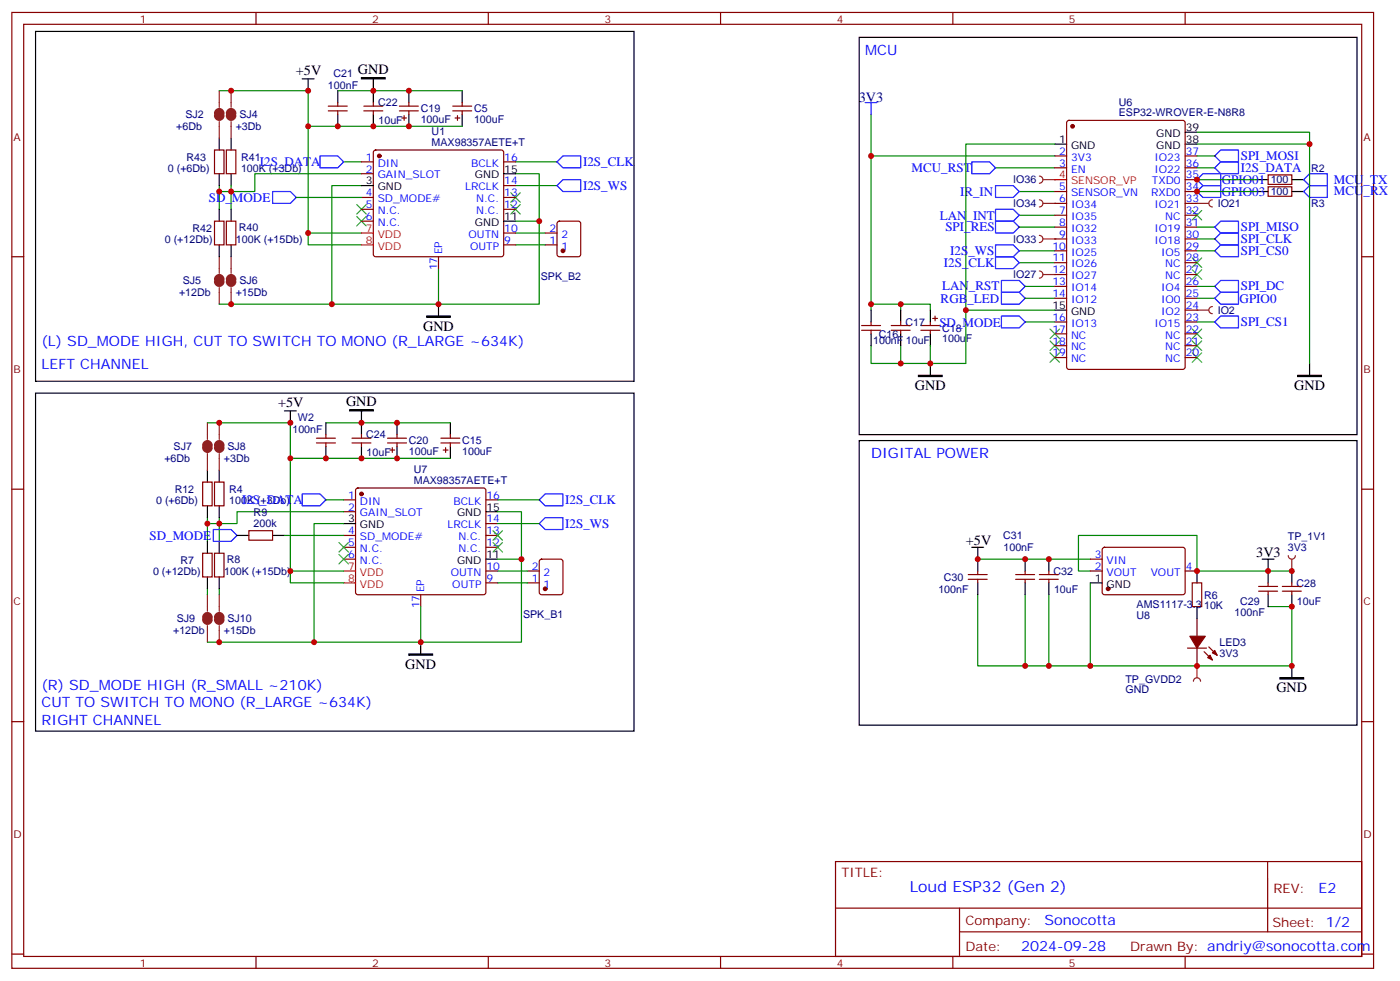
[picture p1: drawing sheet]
<svg xmlns="http://www.w3.org/2000/svg" width="417mm" height="292mm" viewBox="0 0 417 292" stroke-linecap="round" stroke-linejoin="round" font-family="sans-serif">
<g fill="none" stroke="#870000" stroke-width=".35">
<path d="M3.5 3.7h405.4v284.3h-405.4zM7.1 7.2h398.2v277.3h-398.2zM76.2 3.7v3.5M145.3 3.7v3.5M214.5 3.7v3.5M283.6 3.7v3.5M352.8 3.7v3.5M377.5 55.6h7v2.8h-7zM377.5 52h7v2.9h-7zM3.5 76.4h3.6M405.3 76.4h3.6M256.5 96.8h5.6"/>
<path d="M256.5 98.2h5.6M259.3 95.8v1M259.3 98.2v1.1M265.3 96.8h5.6M265.3 98.2h5.6M268.1 95.8v1M268.1 98.2v1.1M274.1 96.8h5.7M274.1 98.2h5.7M276.9 95.8v1M276.9 98.2v1.1M277.6 94.7h1.4"/>
<path d="M278.3 94v1.4M3.5 145.5h3.6M405.3 145.5h3.6M3.5 214.7h3.6M405.3 214.7h3.6M248.7 256.3h156.6v28.2h-156.6zM377.3 256.3v20.9M248.7 270.1h156.5M285.6 277.2h119.6M285.6 270.1v14.2M3.5 283.8h3.6M76.2 284.5v3.5"/>
<path d="M145.3 284.5v3.5M214.5 284.5v3.5M283.6 284.5v3.5M352.8 284.5v3.5M405.3 283.8h3.6"/>
</g>
<g fill="none" stroke="#008700" stroke-width=".35">
<path d="M259.3 34v12.4h54.7M259.3 46.4v45.9M296.3 49.9h17.7M303.4 57h10.6M314 42.9h-26.5v49.4M356.3 57h17.6M356.3 49.9h5.3M356.3 42.9h33.5M356.3 53.4h17.6M356.3 46.4h5.3M303.4 78.1h10.6M303.4 64h10.6"/>
<path d="M303.4 74.6h10.6M356.3 67.6h5.3M356.3 74.6h5.3M356.3 71.1h5.3M259.3 90.5h8.8v1.8M268.1 90.5h8.8v1.8M305.2 88.7h8.8M305.2 85.2h8.8M314 92.3h-26.5v15.8h-10.6v-5.3M356.3 88.7h5.3M259.3 102.8v5.3h8.8M268.1 102.8v5.3h8.8"/>
</g>
<g fill="none" stroke="#00f" stroke-width=".35">
<path d="M257.5 30.5h3.6M259.3 30.5v3.5M289.3 48.2h5.3l1.7 1.7-1.7 1.8h-5.3zM296.3 55.2h5.3l1.8 1.8-1.8 1.7h-5.3zM356.3 53.4l1.8-1.7h5.3v3.5h-5.3zM358.1 55.2h5.3v3.5h-5.3l-1.8-1.7zM361.6 49.9l1.8-1.7h5.3v3.5h-5.3zM361.6 46.4l1.8-1.8h5.3v3.6h-5.3zM388.1 53.4l1.7-1.7h5.3v3.5h-5.3zM389.8 55.2h5.3v3.5h-5.3l-1.7-1.7zM296.3 62.3h5.3l1.8 1.7-1.8 1.8h-5.3zM296.3 72.8h5.3l1.8 1.8-1.8 1.8h-5.3z"/>
<path d="M296.3 76.4h5.3l1.8 1.7-1.8 1.8h-5.3zM361.6 67.6l1.8-1.8h5.3v3.5h-5.3zM361.6 71.1l1.8-1.8h5.3v3.5h-5.3zM361.6 74.6l1.8-1.8h5.3v3.6h-5.3zM298.1 83.4h5.3l1.8 1.8-1.8 1.8h-5.3zM298.1 87h5.3l1.8 1.7-1.8 1.8h-5.3zM361.6 88.7l1.8-1.7h5.3v3.5h-5.3z"/>
</g>
<path d="M273.4 111.7h7.1v.3h-7.1zM386.3 111.7h7v.3h-7z" fill="#000" stroke="#000" stroke-width=".35"/>
<g fill="none" stroke="#000" stroke-width=".35">
<path d="M255.8 11.1h148.1v118.2h-148.1zM373.9 57h3.6M373.9 53.4h3.6M384.5 57h3.6M384.5 53.4h3.6M259.3 92.3v3.5M259.3 99.3v3.5M268.1 92.3v3.5M268.1 99.3v3.5M276.9 92.3v3.5M276.9 99.3v3.5M276.9 108.1v3.6"/>
<path d="M389.8 108.1v3.6"/>
</g>
<g fill="none" stroke="#3c3" stroke-width=".35">
<path d="M354.9 76.7l2.8 2.9M354.9 62.6l2.8 2.8M357.7 76.7l-2.8 2.9M357.7 62.6l-2.8 2.8M312.6 97.9l2.8 2.8M315.4 97.9l-2.8 2.8M354.9 80.3l2.8 2.8M354.9 97.9l2.8 2.8M357.7 80.3l-2.8 2.8M357.7 97.9l-2.8 2.8M312.6 101.4l2.8 2.8M312.6 105l2.8 2.8"/>
<path d="M315.4 101.4l-2.8 2.8M315.4 105l-2.8 2.8M354.9 105l2.8 2.8M354.9 101.4l2.8 2.8M357.7 105l-2.8 2.8M357.7 101.4l-2.8 2.8"/>
</g>
<path d="M356.3 92.3h3.5M360.9 91.2a1.06 1.06 0 0 0-1.1 1.1 1.06 1.06 0 0 0 1.1 1" fill="none" stroke="#8c2424" stroke-width=".35"/>
<circle cx="356.3" cy="92.3" r=".18" fill="#8c2424"/>
<path d="M309.4 52.4a1.06 1.06 0 0 1 1 1 1.06 1.06 0 0 1-1 1.1M310.4 53.4h3.6" fill="none" stroke="#8c2424" stroke-width=".35"/>
<circle cx="314" cy="53.4" r=".18" fill="#8c2424"/>
<path d="M291 176.9v21.2h93.5v-17.7h-7M291 166.3h33.6M305.2 176.9v21.2M312.2 176.9v21.2M324.6 169.9h-3.6v-10.6h35.3v10.6M324.6 173.4v24.7M377.5 169.9h7" fill="none" stroke="#008700" stroke-width=".35"/>
<g fill="#870000" stroke="#870000" stroke-width=".35">
<path d="M359.5 195.6l.7-.7 .7 1.4z"/>
<path d="M360.9 194.2l.7-.7 .7 1.4z"/>
<path d="M354.2 189.3h4.6l-2.5 3.5z"/>
<circle cx="329.8" cy="175.2" r=".53"/>
</g>
<g fill="none" stroke="#870000" stroke-width=".35">
<path d="M288.2 172.3h5.7M288.2 170.9h5.7M291 169.9v1M291 172.3v1.1M302.3 172.3h5.7M302.3 170.9h5.7M305.2 169.9v1M305.2 172.3v1.1M309.4 172.3h5.6M309.4 170.9h5.6M312.2 169.9v1M312.2 172.3v1.1"/>
<path d="M324.6 169.9h3.5M324.6 166.3h3.5M328.3 163l.5-.2 23.5 .1 .5 .6-.1 13-.6 .4h-23.6l-.4-.7v-12.7zM352.8 169.9h3.5M354.9 173.4h2.8v7h-2.8zM374.6 175.9h5.7M374.6 174.4h5.7M377.5 173.4v1M377.5 175.9v1M381.7 175.9h5.6M381.7 174.4h5.6M384.5 173.4v1"/>
<path d="M384.5 175.9v1M353.5 192.8h5.6M356.3 184v5.3M356.3 192.8v5.3M358.4 193.9l2.5 2.4M359.8 192.4l2.5 2.5"/>
</g>
<g fill="none" stroke="#000" stroke-width=".35">
<path d="M255.8 131.1h148.1v84.6h-148.1zM289.3 162.8h3.5M291 162.8v7.1M291 173.4v3.5M305.2 166.3v3.6M305.2 173.4v3.5M312.2 166.3v3.6M312.2 173.4v3.5M324.6 173.4h3.5M356.3 169.9v3.5M375.7 166.3h3.5M377.5 166.3v7.1"/>
<path d="M377.5 176.9v3.5M384.5 169.9v3.5M384.5 176.9v3.5M356.3 180.4v3.6M384.5 198.1v3.5"/>
</g>
<path d="M381 201.6h7.1v.4h-7.1z" fill="#000" stroke="#000" stroke-width=".35"/>
<path d="M309.4 70a1.06 1.06 0 0 1 1 1.1 1.06 1.06 0 0 1-1 1M310.4 71.1h3.6" fill="none" stroke="#8c2424" stroke-width=".35"/>
<circle cx="314" cy="71.1" r=".18" fill="#8c2424"/>
<path d="M309.4 59.4a1.06 1.06 0 0 1 1 1.1 1.06 1.06 0 0 1-1 1.1M310.4 60.5h3.6" fill="none" stroke="#8c2424" stroke-width=".35"/>
<circle cx="314" cy="60.5" r=".18" fill="#8c2424"/>
<path d="M305.2 95.8h8.8M356.3 95.8h5.3M356.3 85.2h5.3" fill="none" stroke="#008700" stroke-width=".35"/>
<path d="M361.6 85.2l1.8-1.8h5.3v3.6h-5.3z" fill="none" stroke="#00f" stroke-width=".35"/>
<path d="M309.4 80.6a1.06 1.06 0 0 1 1 1.1 1.06 1.06 0 0 1-1 1M310.4 81.7h3.6" fill="none" stroke="#8c2424" stroke-width=".35"/>
<circle cx="314" cy="81.7" r=".18" fill="#8c2424"/>
<path d="M296.3 65.8h5.3l1.8 1.8-1.8 1.7h-5.3zM361.6 95.8l1.8-1.8h5.3v3.5h-5.3z" fill="none" stroke="#00f" stroke-width=".35"/>
<path d="M303.4 67.6h10.6" fill="none" stroke="#008700" stroke-width=".35"/>
<path d="M383.5 165.3a1.06 1.06 0 0 0 1 1 1.06 1.06 0 0 0 1.1-1M384.5 166.3v3.6" fill="none" stroke="#8c2424" stroke-width=".35"/>
<circle cx="384.5" cy="169.9" r=".18" fill="#8c2424"/>
<path d="M356.3 169.9h21.2" fill="none" stroke="#008700" stroke-width=".35"/>
<path d="M356.3 198.1v3.5M355.2 202.7a1.06 1.06 0 0 1 1.1-1.1 1.06 1.06 0 0 1 1.1 1.1" fill="none" stroke="#8c2424" stroke-width=".35"/>
<circle cx="356.3" cy="198.1" r=".18" fill="#8c2424"/>
<path d="M162.3 72.8h3.5M162.3 69.3h3.5M166 66l.5-.2h5.7l.6 .4 .1 9.5-.5 .6-5.9 .1-.6-.5-.1-9.4zM157 173.4h3.5M157 169.9h3.5M160.7 166.5l.5-.2h5.7l.6 .5 .1 9.4-.5 .7h-5.9l-.6-.4-.1-9.5z" fill="none" stroke="#870000" stroke-width=".35"/>
<g fill="#870000" stroke="#870000" stroke-width=".35">
<circle cx="167.6" cy="74.6" r=".53"/>
<circle cx="162.3" cy="175.2" r=".53"/>
</g>
<path d="M298.1 94h5.3l1.8 1.8-1.8 1.7h-5.3z" fill="none" stroke="#00f" stroke-width=".35"/>
<path d="M360.9 59.4a1.06 1.06 0 0 0-1.1 1.1 1.06 1.06 0 0 0 1.1 1.1M356.3 60.5h3.5" fill="none" stroke="#8c2424" stroke-width=".35"/>
<circle cx="356.3" cy="60.5" r=".18" fill="#8c2424"/>
<g fill="none" stroke="#000" stroke-width=".35">
<path d="M10.6 9.3h178.1v104.1h-178.1zM90 23.5h3.5M91.7 23.5v3.5M100.5 27v3.5M100.5 34v3.6M111.1 23.5v7M111.1 34v3.6M121.7 27v3.5M121.7 34v3.6M137.6 27v3.5M137.6 34v3.6M352.8 39.3h3.5"/>
<path d="M65.3 41.1v3.5M65.3 51.7v3.5M68.8 41.1v3.5M68.8 51.7v3.5M107.6 55.2h3.5M149.9 51.7h3.6M314 42.9h3.5M352.8 42.9h3.5M65.3 62.3v3.5M65.3 72.8v3.6M68.8 62.3v3.5M68.8 72.8v3.6"/>
<path d="M149.9 65.8h3.6M130.5 90.5v3.5M314 92.3h3.5M10.6 116.9h178.1v100.6h-178.1zM61.7 139.9v3.5M65.3 139.9v3.5M84.7 122.2h3.5M86.4 122.2v3.6M97 125.8v3.5M97 132.8v3.5M107.6 122.2v7.1M107.6 132.8v3.5"/>
<path d="M118.2 125.8v3.5M118.2 132.8v3.5M134.1 125.8v3.5M134.1 132.8v3.5M61.7 150.5v3.5M65.3 150.5v3.5M70.6 159.3h3.5M81.1 159.3h3.6M102.3 155.8h3.5M144.6 152.2h3.6M61.7 161v3.6M61.7 171.6v3.6"/>
<path d="M65.3 161v3.6M65.3 171.6v3.6M144.6 166.3h3.6M125.2 191v3.6"/>
</g>
<g fill="none" stroke="#870000" stroke-width=".35">
<path d="M97.7 33h5.7M97.7 31.6h5.7M100.5 30.5v1.1M100.5 33v1M108.3 33h5.6M108.3 31.6h5.6M111.1 30.5v1.1M111.1 33v1M118.9 33h5.6M118.9 31.6h5.6M119.6 35.1h1.4M120.3 34.4v1.4"/>
<path d="M121.7 30.5v1.1M121.7 33v1M134.8 33h5.6M134.8 31.6h5.6M135.5 35.1h1.4M136.2 34.4v1.4M137.6 30.5v1.1M137.6 33v1M317.7 36l.5-.2h33.9l.6 .4 .1 73-.5 .6-34.1 .1-.6-.5-.1-72.9zM63.9 44.6h2.8v7.1h-2.8zM67.4 44.6h2.8v7.1h-2.8zM107.6 48.2h3.5"/>
<path d="M107.6 51.7h3.5M107.6 58.7h3.5M111.4 44.8l.4-.2h37.4l.5 .2 .2 .5v30.4l-.2 .5-.5 .2h-37.4l-.5-.3-.2-.4v-30.4zM149.9 48.2h3.6M149.9 58.7h3.6M149.9 55.2h3.6M314 46.4h3.5M314 49.9h3.5M314 57h3.5M352.8 46.4h3.5M352.8 49.9h3.5M352.8 53.4h3.5"/>
<path d="M352.8 57h3.5M63.9 65.8h2.8v7h-2.8zM67.4 65.8h2.8v7h-2.8zM107.6 62.3h3.5M107.6 65.8h3.5M130.5 76.4v3.5M149.9 62.3h3.6M149.9 72.8h3.6M149.9 69.3h3.6M314 60.5h3.5M314 64h3.5M314 67.6h3.5"/>
<path d="M314 71.1h3.5M314 74.6h3.5M314 78.1h3.5M352.8 60.5h3.5M352.8 64h3.5M352.8 67.6h3.5M352.8 71.1h3.5M352.8 74.6h3.5M352.8 78.1h3.5M314 81.7h3.5M314 85.2h3.5M314 88.7h3.5"/>
<path d="M314 95.8h3.5M314 99.3h3.5M352.8 81.7h3.5M352.8 85.2h3.5M352.8 88.7h3.5M352.8 92.3h3.5M352.8 95.8h3.5M352.8 99.3h3.5M314 102.8h3.5M314 106.4h3.5M352.8 102.8h3.5M352.8 106.4h3.5"/>
<path d="M94.2 131.8h5.6M94.2 130.4h5.6M97 129.3v1.1M97 131.8v1M104.8 131.8h5.6M104.8 130.4h5.6M107.6 129.3v1.1M107.6 131.8v1M115.4 131.8h5.6M115.4 130.4h5.6M116.1 133.9h1.4M116.8 133.2v1.4"/>
<path d="M118.2 129.3v1.1M118.2 131.8v1M131.2 131.8h5.7M131.2 130.4h5.7M131.9 133.9h1.4M132.6 133.2v1.4M134.1 129.3v1.1M134.1 131.8v1M60.3 143.4h2.8v7.1h-2.8zM63.9 143.4h2.8v7.1h-2.8zM74.1 157.9h7v2.8h-7zM102.3 148.7h3.5"/>
<path d="M102.3 152.2h3.5M102.3 159.3h3.5M106.1 145.4l.4-.2h37.4l.5 .2 .2 .5v30.3l-.2 .5-.5 .2h-37.4l-.5-.2-.2-.5v-30.3zM144.6 148.7h3.6M144.6 159.3h3.6M144.6 155.8h3.6M60.3 164.6h2.8v7h-2.8zM63.9 164.6h2.8v7h-2.8zM102.3 162.8h3.5M102.3 166.3h3.5M125.2 176.9v3.5M144.6 162.8h3.6"/>
<path d="M144.6 173.4h3.6M144.6 169.9h3.6"/>
</g>
<path d="M314 53.4h3.5M107.6 69.3h3.5M107.6 72.8h3.5M102.3 169.9h3.5M102.3 173.4h3.5" fill="none" stroke="#f00" stroke-width=".35"/>
<g fill="#870000" stroke="#870000" stroke-width=".35">
<circle cx="319.3" cy="37.6" r=".53"/>
<circle cx="107.6" cy="146.9" r=".53"/>
<circle cx="112.9" cy="46.4" r=".53"/>
</g>
<g fill="none" stroke="#008700" stroke-width=".35">
<path d="M65.3 27h26.4v45.8h15.9M91.7 37.6h45.9M100.5 27h37.1M356.3 39.3h33.5v68.8M65.3 57h3.5v5.3M65.3 55.2v7.1M88.2 58.7h19.4M102.3 48.2h5.3M107.6 51.7h-31.8v5.3h-7v-1.8M107.6 55.2h-8.8v35.3h31.7v-10.6M153.5 51.7h7v14.1M153.5 48.2h12.3"/>
<path d="M153.5 55.2h12.3M91.7 69.3h15.9M153.5 65.8h7v24.7h-30M153.5 72.8h8.8M153.5 69.3h8.8M65.3 90.5h33.5M61.7 125.8h24.7v47.6h15.9M86.4 136.3h47.7M97 125.8h37.1M61.7 154v7M65.3 154v7M84.7 159.3h17.6"/>
<path d="M97 148.7h5.3M102.3 155.8h-8.8v35.2h31.7v-10.6M102.3 152.2h-31.7v3.6h-8.9M148.2 152.2h7v14.1M148.2 155.8h12.3M148.2 148.7h12.3M61.7 175.2v1.7M65.3 175.2v1.7M86.4 169.9h15.9M148.2 166.3h7v24.7h-30M148.2 169.9h8.8M148.2 173.4h8.8"/>
<path d="M61.7 191h31.8"/>
</g>
<g fill="none" stroke="#8c2424" stroke-width="1.8">
<path d="M64.6 33.7a.71 .71 0 0 1 .7-.7 .71 .71 0 0 1 .7 .7M64.6 34.4a.71 .71 0 0 0 .7 .7 .71 .71 0 0 0 .7-.7M68.1 33.7a.71 .71 0 0 1 .7-.7 .71 .71 0 0 1 .7 .7M68.1 34.4a.71 .71 0 0 0 .7 .7 .71 .71 0 0 0 .7-.7M64.6 83.1a.71 .71 0 0 1 .7-.7 .71 .71 0 0 1 .7 .7M64.6 83.8a.71 .71 0 0 0 .7 .7 .71 .71 0 0 0 .7-.7M68.1 83.1a.71 .71 0 0 1 .7-.7 .71 .71 0 0 1 .7 .7M68.1 83.8a.71 .71 0 0 0 .7 .7 .71 .71 0 0 0 .7-.7M61 132.5a.71 .71 0 0 1 .7-.7 .71 .71 0 0 1 .7 .7M61 133.2a.71 .71 0 0 0 .7 .7 .71 .71 0 0 0 .7-.7M64.6 132.5a.71 .71 0 0 1 .7-.7 .71 .71 0 0 1 .7 .7M64.6 133.2a.71 .71 0 0 0 .7 .7 .71 .71 0 0 0 .7-.7"/>
<path d="M61 183.6a.71 .71 0 0 1 .7-.7 .71 .71 0 0 1 .7 .7M61 184.3a.71 .71 0 0 0 .7 .7 .71 .71 0 0 0 .7-.7M64.6 183.6a.71 .71 0 0 1 .7-.7 .71 .71 0 0 1 .7 .7M64.6 184.3a.71 .71 0 0 0 .7 .7 .71 .71 0 0 0 .7-.7"/>
</g>
<g fill="none" stroke="#8c2424" stroke-width=".35">
<path d="M65.3 27v4.9M65.3 36.2v4.9M68.8 27v4.9M68.8 36.2v4.9M65.3 76.4v4.9M68.8 76.4v4.9M65.3 85.5v5M68.8 85.5v5M61.7 125.8v4.9M61.7 134.9v5M65.3 125.8v4.9M65.3 134.9v5"/>
<path d="M61.7 176.9v5M65.3 176.9v5M61.7 186.1v4.9M65.3 186.1v4.9"/>
</g>
<path d="M107.6 23.1h7.1v.4h-7.1zM127 94h7.1v.4h-7.1zM104.1 121.9h7v.3h-7zM121.7 194.6h7.1v.3h-7.1z" fill="#000" stroke="#000" stroke-width=".35"/>
<g fill="none" stroke="#3c3" stroke-width=".35">
<path d="M152 57.3l2.9 2.8M154.9 57.3l-2.9 2.8M106.2 60.9l2.8 2.8M106.2 64.4l2.8 2.8M109 60.9l-2.8 2.8M109 64.4l-2.8 2.8M152 60.9l2.9 2.8M154.9 60.9l-2.9 2.8M146.8 157.9l2.8 2.8M149.6 157.9l-2.8 2.8M100.9 164.9l2.8 2.8M100.9 161.4l2.8 2.8"/>
<path d="M103.7 164.9l-2.8 2.8M103.7 161.4l-2.8 2.8M146.8 161.4l2.8 2.8M149.6 161.4l-2.8 2.8"/>
</g>
<path d="M81.1 57h5.3l1.8 1.7-1.8 1.8h-5.3zM95.2 46.4h5.3l1.8 1.8-1.8 1.7h-5.3zM165.8 55.2l1.8-1.8h5.3v3.6h-5.3zM165.8 48.2l1.8-1.8h5.3v3.5h-5.3zM63.5 157.5h5.3l1.8 1.8-1.8 1.7h-5.3zM90 146.9h5.2l1.8 1.8-1.8 1.8h-5.2zM160.5 148.7l1.8-1.8h5.3v3.6h-5.3zM160.5 155.8l1.8-1.8h5.3v3.5h-5.3z" fill="none" stroke="#00f" stroke-width=".35"/>
<g fill="#c00">
<circle cx="259.3" cy="46.4" r=".88"/>
<circle cx="259.3" cy="90.5" r=".88"/>
<circle cx="276.9" cy="108.1" r=".88"/>
<circle cx="268.1" cy="108.1" r=".88"/>
<circle cx="268.1" cy="90.5" r=".88"/>
<circle cx="287.5" cy="92.3" r=".88"/>
<circle cx="324.6" cy="198.1" r=".88"/>
<circle cx="312.2" cy="198.1" r=".88"/>
<circle cx="305.2" cy="198.1" r=".88"/>
<circle cx="356.3" cy="198.1" r=".88"/>
<circle cx="384.5" cy="198.1" r=".88"/>
<circle cx="356.3" cy="169.9" r=".88"/>
<circle cx="312.2" cy="166.3" r=".88"/>
<circle cx="384.5" cy="180.4" r=".88"/>
<circle cx="377.5" cy="169.9" r=".88"/>
<circle cx="291" cy="166.3" r=".88"/>
<circle cx="305.2" cy="166.3" r=".88"/>
<circle cx="384.5" cy="169.9" r=".88"/>
<circle cx="356.3" cy="53.4" r=".88"/>
<circle cx="356.3" cy="57" r=".88"/>
<circle cx="389.8" cy="42.9" r=".88"/>
<circle cx="65.3" cy="125.8" r=".88"/>
<circle cx="68.8" cy="27" r=".88"/>
<circle cx="65.3" cy="57" r=".88"/>
<circle cx="68.8" cy="57" r=".88"/>
<circle cx="61.7" cy="155.8" r=".88"/>
<circle cx="65.3" cy="155.8" r=".88"/>
<circle cx="65.3" cy="191" r=".88"/>
<circle cx="93.5" cy="191" r=".88"/>
<circle cx="68.8" cy="90.5" r=".88"/>
<circle cx="98.8" cy="90.5" r=".88"/>
<circle cx="121.7" cy="37.6" r=".88"/>
<circle cx="121.7" cy="27" r=".88"/>
<circle cx="118.2" cy="136.3" r=".88"/>
<circle cx="118.2" cy="125.8" r=".88"/>
<circle cx="111.1" cy="37.6" r=".88"/>
<circle cx="111.1" cy="27" r=".88"/>
<circle cx="91.7" cy="27" r=".88"/>
<circle cx="86.4" cy="125.8" r=".88"/>
<circle cx="107.6" cy="136.3" r=".88"/>
<circle cx="100.5" cy="37.6" r=".88"/>
<circle cx="91.7" cy="37.6" r=".88"/>
<circle cx="107.6" cy="125.8" r=".88"/>
<circle cx="97" cy="136.3" r=".88"/>
<circle cx="86.4" cy="136.3" r=".88"/>
<circle cx="86.4" cy="169.9" r=".88"/>
<circle cx="125.2" cy="191" r=".88"/>
<circle cx="155.2" cy="166.3" r=".88"/>
<circle cx="160.5" cy="65.8" r=".88"/>
<circle cx="130.5" cy="90.5" r=".88"/>
<circle cx="91.7" cy="69.3" r=".88"/>
</g>
<text font-size="4.6" fill="#00f" x="270.8" y="265.3">Loud ESP32 (Gen 2)</text>
<g font-size="4.2" fill="#00f">
<text x="257.5" y="16.4">MCU</text>
<text x="12.3" y="102.8">(L) SD_MODE HIGH, CUT TO SWITCH TO MONO (R_LARGE ~634K)</text>
<text x="12.3" y="109.9">LEFT CHANNEL</text>
<text x="259.3" y="136.3">DIGITAL POWER</text>
<text x="12.3" y="205.1">(R) SD_MODE HIGH (R_SMALL ~210K)</text>
<text x="12.3" y="210.4">CUT TO SWITCH TO MONO (R_LARGE ~634K)</text>
<text x="12.3" y="215.7">RIGHT CHANNEL</text>
<text x="392.5" y="265.6">E2</text>
<text x="310.9" y="275.1">Sonocotta</text>
<text x="304" y="282.9">2024-09-28</text>
</g>
<g font-size="4.2">
<text x="88.1" y="22.3">+5V</text>
<text x="106.5" y="21.9">GND</text>
<text x="125.9" y="98.3">GND</text>
<text x="272.3" y="116">GND</text>
<text x="385.2" y="116">GND</text>
<text x="82.8" y="121.1">+5V</text>
<text x="103" y="120.7">GND</text>
<text x="287.5" y="162.1">+5V</text>
<text x="373.9" y="165.6">3V3</text>
<text x="120.6" y="199">GND</text>
<text x="379.9" y="205.9">GND</text>
</g>
<text font-size="4.2" fill="#000080" x="255.7" y="30.2">3V3</text>
<g font-size="3.9" fill="#00f">
<text x="369.4" y="47.6">SPI_MOSI</text>
<text x="77.4" y="49.4">I2S_DATA</text>
<text x="173.6" y="49.4">I2S_CLK</text>
<text x="271.4" y="51.2">MCU_RST</text>
<text x="369.4" y="51.1">I2S_DATA</text>
<text x="173.6" y="56.5">I2S_WS</text>
<text x="285.8" y="58.2">IR_IN</text>
<text x="363.7" y="58.3">GPIO03</text>
<text x="363.7" y="54.7">GPIO01</text>
<text x="397.1" y="54.6">MCU_TX</text>
<text x="397.1" y="58.1">MCU_RX</text>
<text x="62.2" y="60">SD_MODE</text>
<text x="279.7" y="65.3">LAN_INT</text>
<text x="281.4" y="68.8">SPI_RES</text>
<text x="369.4" y="68.8">SPI_MISO</text>
<text x="282.9" y="75.9">I2S_WS</text>
<text x="369.4" y="72.3">SPI_CLK</text>
<text x="369.4" y="75.9">SPI_CS0</text>
<text x="281" y="79.4">I2S_CLK</text>
<text x="280" y="90">RGB_LED</text>
<text x="280.4" y="86.4">LAN_RST</text>
<text x="369.4" y="86.4">SPI_DC</text>
<text x="369" y="90">GPIO0</text>
<text x="279.6" y="97.2">SD_MODE</text>
<text x="369.4" y="97">SPI_CS1</text>
<text x="72.1" y="150">I2S_DATA</text>
<text x="168.3" y="150">I2S_CLK</text>
<text x="44.5" y="160.6">SD_MODE</text>
<text x="168.3" y="157">I2S_WS</text>
</g>
<g font-size="3.9" fill="#800">
<text x="250.5" y="260.9">TITLE:</text>
<text x="379.1" y="265.6">REV:</text>
<text x="287.4" y="275.1">Company:</text>
<text x="378.7" y="275.7">Sheet: 1/2</text>
<text x="287.4" y="282.8">Date:</text>
<text x="336.4" y="282.8">Drawn By: andriy@sonocotta.com</text>
</g>
<g font-size="3.2" fill="#800">
<text x="41.6" y="6.7">1</text>
<text x="110.8" y="6.7">2</text>
<text x="179.9" y="6.7">3</text>
<text x="249.1" y="6.7">4</text>
<text x="318.2" y="6.7">5</text>
<text x="4.1" y="41.8">A</text>
<text x="405.9" y="41.8">A</text>
<text x="4.1" y="110.9">B</text>
<text x="405.9" y="110.9">B</text>
<text x="4.1" y="180.1">C</text>
<text x="405.9" y="180.1">C</text>
<text x="4.1" y="249.2">D</text>
<text x="405.9" y="249.2">D</text>
<text x="41.6" y="287.5">1</text>
<text x="110.8" y="287.5">2</text>
<text x="179.9" y="287.5">3</text>
<text x="249.1" y="287.5">4</text>
<text x="318.2" y="287.5">5</text>
</g>
<g font-size="3.2" fill="#000080">
<text x="99.3" y="22.8">C21</text>
<text x="97.6" y="26.4">100nF</text>
<text x="55.2" y="35.2">SJ2</text>
<text x="71.2" y="35.2">SJ4</text>
<text x="112.5" y="31.7">C22</text>
<text x="125.2" y="33.4">C19</text>
<text x="141.1" y="33.4">C5</text>
<text x="333" y="34.6">ESP32-WROVER-E-N8R8</text>
<text x="333" y="31.4">U6</text>
<text x="52.5" y="38.8">+6Db</text>
<text x="70.2" y="38.7">+3Db</text>
<text x="112.7" y="37">10uF</text>
<text x="125.2" y="36.6">100uF</text>
<text x="128.5" y="40.1">U1</text>
<text x="141.1" y="36.6">100uF</text>
<text x="55.5" y="47.8">R43</text>
<text x="71.8" y="47.9">R41</text>
<text x="128.5" y="43.5">MAX98357AETE+T</text>
<text x="50" y="51.1">0 (+6Db)</text>
<text x="71.8" y="51.1">100K (+3Db)</text>
<text x="390.3" y="51">R2</text>
<text x="301.6" y="54.6">IO36</text>
<text x="378.3" y="58.1">100</text>
<text x="378.3" y="54.6">100</text>
<text x="301.6" y="61.6">IO34</text>
<text x="362.5" y="61.6">IO21</text>
<text x="390.3" y="61.6">R3</text>
<text x="57.3" y="69">R42</text>
<text x="71.1" y="68.7">R40</text>
<text x="49.1" y="72.3">0 (+12Db)</text>
<text x="70.2" y="72.3">100K (+15Db)</text>
<text x="301.6" y="72.2">IO33</text>
<text x="161" y="83.2">SPK_B2</text>
<text x="301.6" y="82.8">IO27</text>
<text x="53.3" y="88.1">+12Db</text>
<text x="54.4" y="84.6">SJ5</text>
<text x="70.2" y="88.1">+15Db</text>
<text x="71.2" y="84.6">SJ6</text>
<text x="362.5" y="93.4">IO2</text>
<text x="261.6" y="100.4">C16</text>
<text x="269.5" y="96.9">C17</text>
<text x="280.5" y="101.9">100uF</text>
<text x="280.5" y="98.7">C18</text>
<text x="259.9" y="102.2">100nF</text>
<text x="269.6" y="102.2">10uF</text>
<text x="88.7" y="125.1">W2</text>
<text x="87.1" y="128.7">100nF</text>
<text x="109" y="130.4">C24</text>
<text x="48.9" y="137.5">+6Db</text>
<text x="51.7" y="134">SJ7</text>
<text x="66.7" y="137.5">+3Db</text>
<text x="67.7" y="133.9">SJ8</text>
<text x="109.1" y="135.7">10uF</text>
<text x="121.7" y="135.4">100uF</text>
<text x="121.7" y="132.2">C20</text>
<text x="137.6" y="135.4">100uF</text>
<text x="137.6" y="132.2">C15</text>
<text x="123.2" y="140.7">U7</text>
<text x="46.5" y="149.9">0 (+6Db)</text>
<text x="52" y="146.6">R12</text>
<text x="68.2" y="149.9">100K (+3Db)</text>
<text x="68.2" y="146.7">R4</text>
<text x="123.2" y="144.1">MAX98357AETE+T</text>
<text x="75.5" y="153.6">R9</text>
<text x="75.5" y="156.8">200k</text>
<text x="298.6" y="160.4">C31</text>
<text x="383.4" y="160.7">TP_1V1</text>
<text x="53.8" y="167.8">R7</text>
<text x="67.5" y="167.5">R8</text>
<text x="298.7" y="164">100nF</text>
<text x="383.4" y="163.9">3V3</text>
<text x="45.6" y="171">0 (+12Db)</text>
<text x="66.7" y="171">100K (+15Db)</text>
<text x="281" y="172.8">C30</text>
<text x="313.6" y="171">C32</text>
<text x="279.3" y="176.3">100nF</text>
<text x="313.7" y="176.3">10uF</text>
<text x="358.4" y="178.1">R6</text>
<text x="369.2" y="179.8">C29</text>
<text x="385.9" y="174.5">C28</text>
<text x="386.1" y="179.8">10uF</text>
<text x="52.6" y="185.1">SJ9</text>
<text x="67.7" y="185.1">SJ10</text>
<text x="155.7" y="183.7">SPK_B1</text>
<text x="338.3" y="181">AMS1117-3.3</text>
<text x="338.3" y="184.3">U8</text>
<text x="358.4" y="181.2">10K</text>
<text x="367.5" y="183.4">100nF</text>
<text x="51.5" y="188.6">+12Db</text>
<text x="66.7" y="188.6">+15Db</text>
<text x="363" y="195.4">3V3</text>
<text x="363" y="192.1">LED3</text>
<text x="335" y="203.1">TP_GVDD2</text>
<text x="335" y="206.3">GND</text>
</g>
<g font-size="3.2">
<text x="344.2" y="40.7">GND</text>
<text x="353" y="39">39</text>
<text x="315.3" y="42.5">1</text>
<text x="318.8" y="44.3">GND</text>
<text x="344.2" y="44.3">GND</text>
<text x="353" y="42.5">38</text>
<text x="141.3" y="53.1">GND</text>
<text x="150.1" y="51.3">15</text>
<text x="108.9" y="54.9">3</text>
<text x="112.4" y="56.6">GND</text>
<text x="150.1" y="65.4">11</text>
<text x="141.3" y="67.2">GND</text>
<text x="313.3" y="91.9">15</text>
<text x="318.8" y="93.7">GND</text>
<text x="103.6" y="155.4">3</text>
<text x="136.1" y="153.6">GND</text>
<text x="144.8" y="151.9">15</text>
<text x="107.1" y="157.2">GND</text>
<text x="136.1" y="167.7">GND</text>
<text x="144.8" y="166">11</text>
<text x="325.9" y="173">1</text>
<text x="329.4" y="174.8">GND</text>
</g>
<g font-size="3.2" fill="#00f">
<text x="108.9" y="47.8">1</text>
<text x="150.1" y="47.8">16</text>
<text x="315.3" y="46">2</text>
<text x="318.8" y="47.8">3V3</text>
<text x="343.6" y="47.8">IO23</text>
<text x="353" y="46">37</text>
<text x="108.9" y="51.3">2</text>
<text x="112.4" y="49.6">DIN</text>
<text x="112.4" y="53.1">GAIN_SLOT</text>
<text x="140.3" y="49.6">BCLK</text>
<text x="315.3" y="49.6">3</text>
<text x="318.8" y="51.3">EN</text>
<text x="343.6" y="51.3">IO22</text>
<text x="353" y="49.6">36</text>
<text x="353" y="53.1">35</text>
<text x="108.9" y="58.4">4</text>
<text x="138.5" y="56.6">LRCLK</text>
<text x="150.1" y="58.4">13</text>
<text x="150.1" y="54.9">14</text>
<text x="315.3" y="56.6">5</text>
<text x="318.8" y="58.4">SENSOR_VN</text>
<text x="342.6" y="58.4">RXD0</text>
<text x="342.9" y="54.9">TXD0</text>
<text x="353" y="56.6">34</text>
<text x="108.9" y="61.9">5</text>
<text x="108.9" y="65.4">6</text>
<text x="112.4" y="60.1">SD_MODE#</text>
<text x="112.4" y="63.7">N.C.</text>
<text x="141.7" y="63.7">N.C.</text>
<text x="141.7" y="60.1">N.C.</text>
<text x="150.1" y="61.9">12</text>
<text x="315.3" y="63.7">7</text>
<text x="315.3" y="60.1">6</text>
<text x="318.8" y="65.4">IO35</text>
<text x="318.8" y="61.9">IO34</text>
<text x="343.6" y="61.9">IO21</text>
<text x="346.9" y="65.4">NC</text>
<text x="353" y="60.1">33</text>
<text x="353" y="63.7">32</text>
<text x="112.4" y="67.2">N.C.</text>
<text x="139.5" y="70.7">OUTN</text>
<text x="150.1" y="69">10</text>
<text x="163.6" y="69">2</text>
<text x="167.1" y="70.7">2</text>
<text x="315.3" y="70.7">9</text>
<text x="315.3" y="67.2">8</text>
<text x="318.8" y="69">IO32</text>
<text x="343.6" y="69">IO19</text>
<text x="353" y="67.2">31</text>
<text x="353" y="70.7">30</text>
<text x="131.6" y="75.7" transform="rotate(-90 131.6 75.7)">EP</text>
<text x="139.9" y="74.3">OUTP</text>
<text x="150.1" y="72.5">9</text>
<text x="163.6" y="72.5">1</text>
<text x="167.1" y="74.3">1</text>
<text x="313.3" y="77.8">11</text>
<text x="313.3" y="74.3">10</text>
<text x="318.8" y="76">IO25</text>
<text x="318.8" y="72.5">IO33</text>
<text x="343.6" y="72.5">IO18</text>
<text x="345.6" y="76">IO5</text>
<text x="353" y="74.3">29</text>
<text x="353" y="77.8">28</text>
<text x="130.2" y="80.4" transform="rotate(-90 130.2 80.4)">17</text>
<text x="313.3" y="81.3">12</text>
<text x="318.8" y="83.1">IO27</text>
<text x="318.8" y="79.6">IO26</text>
<text x="346.9" y="79.6">NC</text>
<text x="346.9" y="83.1">NC</text>
<text x="353" y="81.3">27</text>
<text x="313.3" y="88.4">14</text>
<text x="313.3" y="84.8">13</text>
<text x="318.8" y="86.6">IO14</text>
<text x="345.6" y="86.6">IO4</text>
<text x="353" y="84.8">26</text>
<text x="353" y="88.4">25</text>
<text x="313.3" y="95.4">16</text>
<text x="318.8" y="90.1">IO12</text>
<text x="345.6" y="90.1">IO0</text>
<text x="345.6" y="93.7">IO2</text>
<text x="353" y="91.9">24</text>
<text x="353" y="95.4">23</text>
<text x="313.3" y="99">17</text>
<text x="318.8" y="100.7">NC</text>
<text x="318.8" y="97.2">IO13</text>
<text x="343.6" y="97.2">IO15</text>
<text x="346.9" y="100.7">NC</text>
<text x="353" y="99">22</text>
<text x="313.3" y="106">19</text>
<text x="313.3" y="102.5">18</text>
<text x="318.8" y="107.8">NC</text>
<text x="318.8" y="104.2">NC</text>
<text x="346.9" y="104.2">NC</text>
<text x="346.9" y="107.8">NC</text>
<text x="353" y="102.5">21</text>
<text x="353" y="106">20</text>
<text x="103.6" y="148.3">1</text>
<text x="144.8" y="148.3">16</text>
<text x="103.6" y="151.9">2</text>
<text x="107.1" y="150.1">DIN</text>
<text x="107.1" y="153.6">GAIN_SLOT</text>
<text x="135" y="150.1">BCLK</text>
<text x="144.8" y="155.4">14</text>
<text x="103.6" y="158.9">4</text>
<text x="107.1" y="160.7">SD_MODE#</text>
<text x="133.2" y="157.2">LRCLK</text>
<text x="136.4" y="160.7">N.C.</text>
<text x="144.8" y="158.9">13</text>
<text x="103.6" y="162.5">5</text>
<text x="103.6" y="166">6</text>
<text x="107.1" y="164.2">N.C.</text>
<text x="107.1" y="167.7">N.C.</text>
<text x="136.4" y="164.2">N.C.</text>
<text x="144.8" y="162.5">12</text>
<text x="325.9" y="166">3</text>
<text x="329.4" y="167.7">VIN</text>
<text x="134.2" y="171.3">OUTN</text>
<text x="144.8" y="173">9</text>
<text x="144.8" y="169.5">10</text>
<text x="158.3" y="173">1</text>
<text x="158.3" y="169.5">2</text>
<text x="161.8" y="171.3">2</text>
<text x="325.9" y="169.5">2</text>
<text x="329.4" y="171.3">VOUT</text>
<text x="342.5" y="171.3">VOUT</text>
<text x="353" y="169.5">4</text>
<text x="126.3" y="176.2" transform="rotate(-90 126.3 176.2)">EP</text>
<text x="134.6" y="174.8">OUTP</text>
<text x="161.8" y="174.8">1</text>
<text x="124.9" y="181" transform="rotate(-90 124.9 181)">17</text>
</g>
<g font-size="3.2" fill="#f00">
<text x="315.3" y="53.1">4</text>
<text x="318.8" y="54.9">SENSOR_VP</text>
<text x="108.9" y="69">7</text>
<text x="112.4" y="70.7">VDD</text>
<text x="108.9" y="72.5">8</text>
<text x="112.4" y="74.3">VDD</text>
<text x="103.6" y="169.5">7</text>
<text x="103.6" y="173">8</text>
<text x="107.1" y="171.3">VDD</text>
<text x="107.1" y="174.8">VDD</text>
</g>
</svg>
